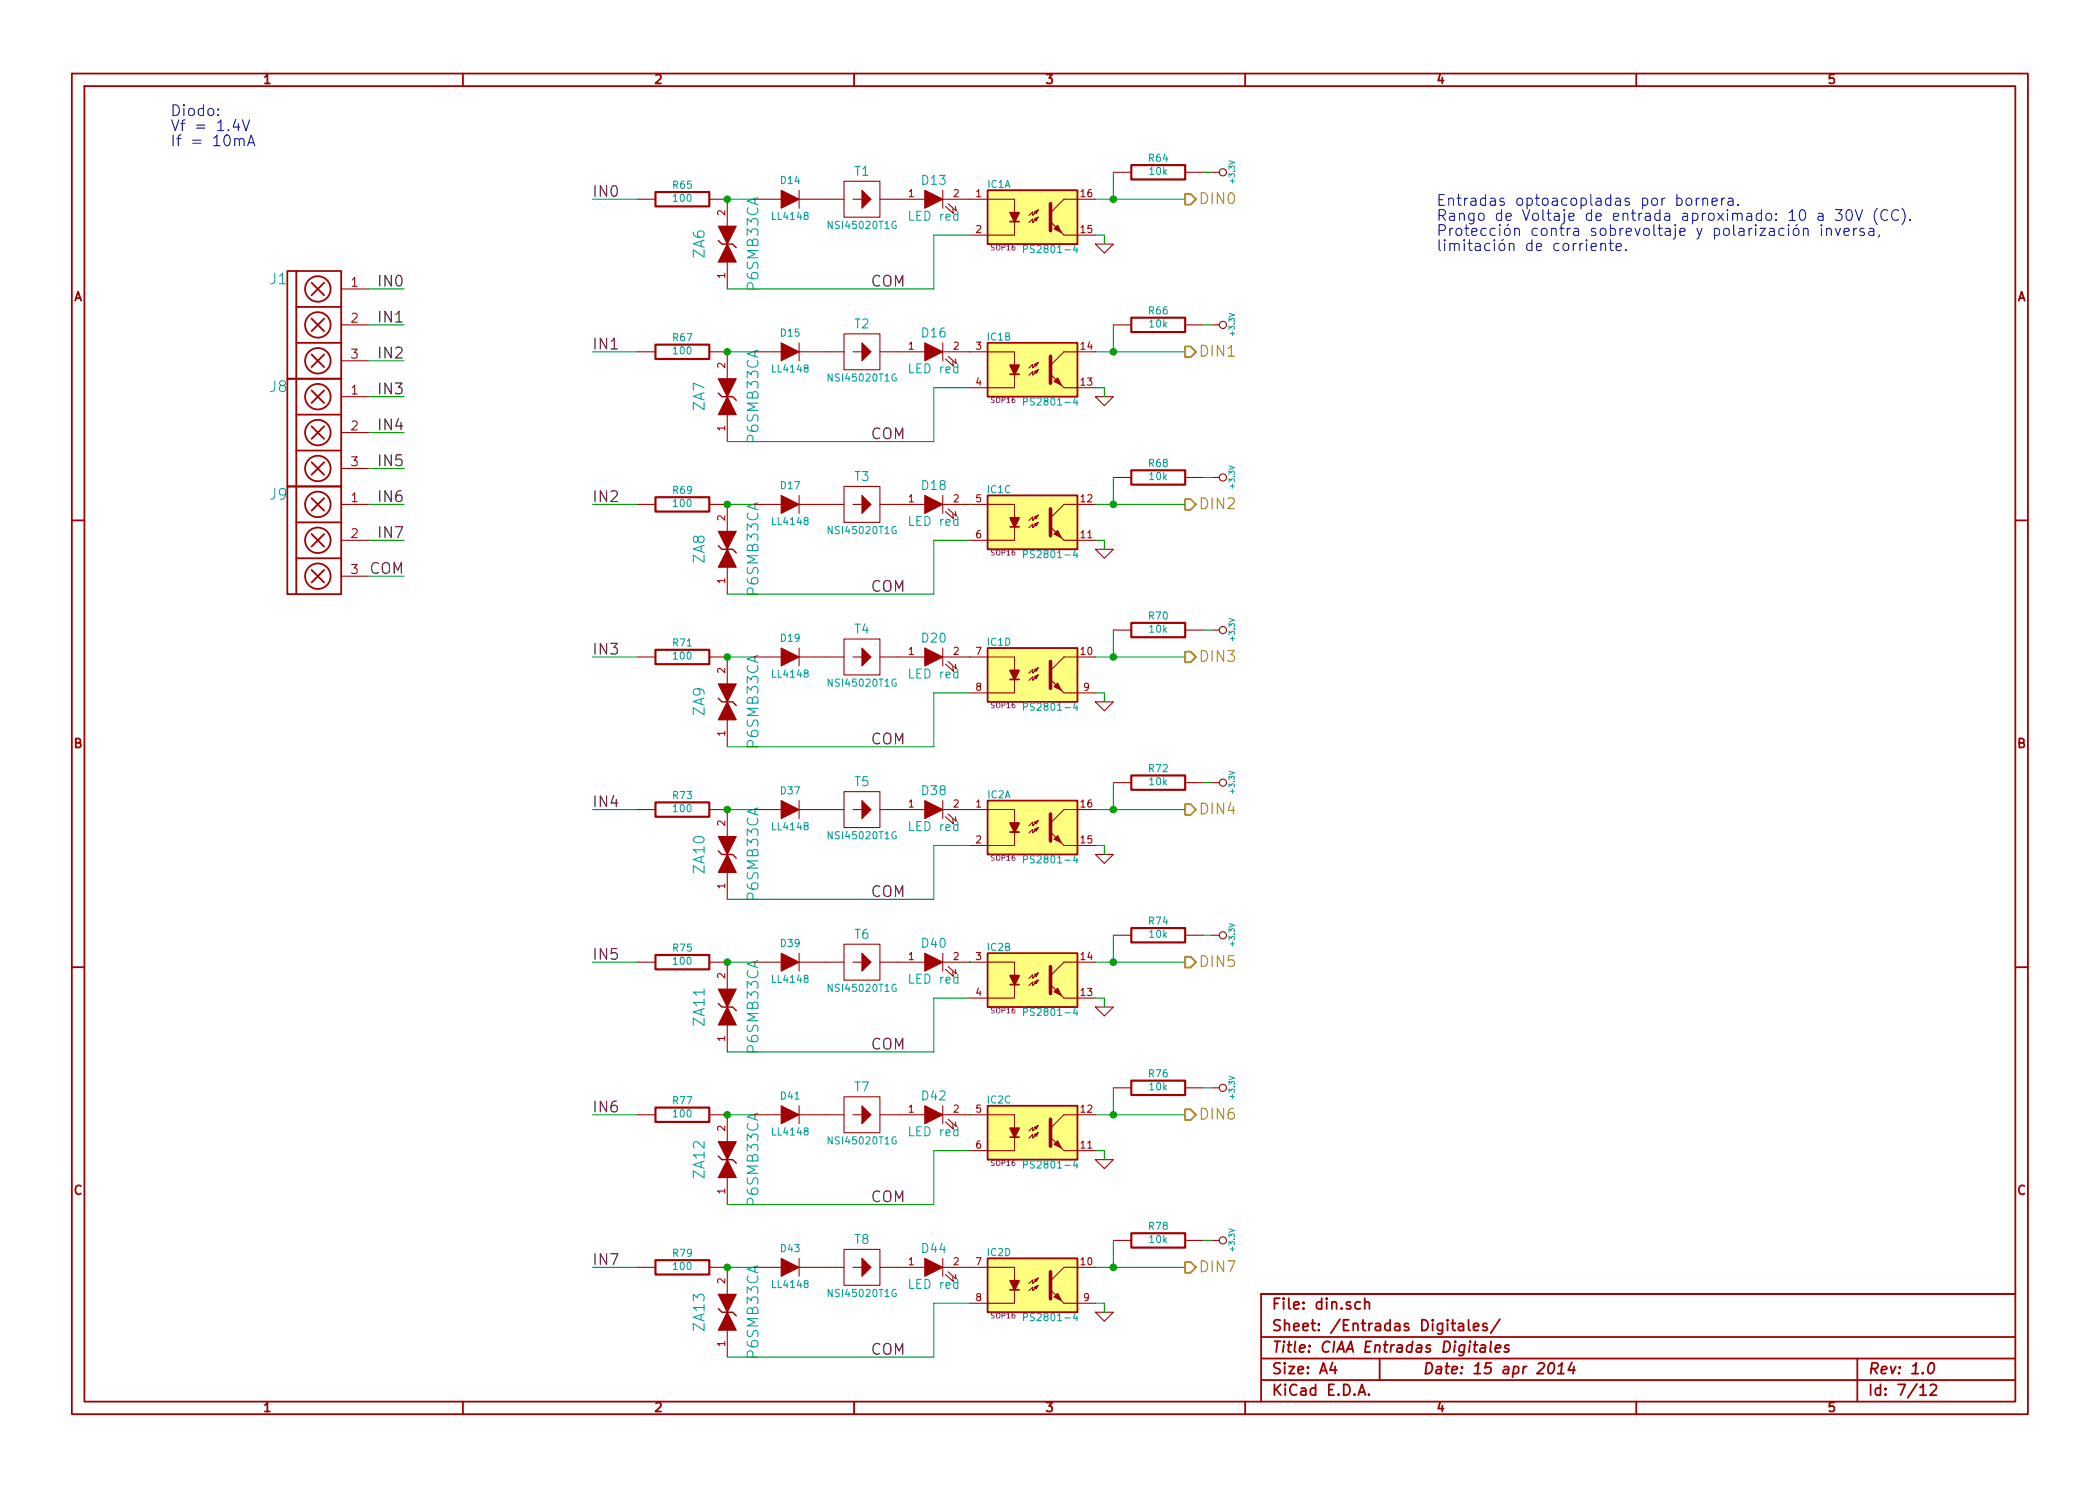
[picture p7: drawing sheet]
<svg xmlns="http://www.w3.org/2000/svg" width="297mm" height="210mm" viewBox="0 0 297 210" stroke-linecap="round" stroke-linejoin="round" font-family="sans-serif">
<g fill="none" stroke="#a00000" stroke-width=".25">
<path d="M10.2 10.4h276.6v189.7h-276.6zM11.9 12.2h273.2v186.1h-273.2zM65.5 10.4v1.8M120.8 10.4v1.8M176.1 10.4v1.8M231.4 10.4v1.8M40.6 38.3h7.7v15.3h-7.7zM41.9 38.3v45.8M44.1 40l1.7 1.8M45.8 40l-1.7 1.8M139.7 26.9h12.7v7.6h-12.7zM142.9 31.4h1.2"/>
<path d="M40.6 53.6h7.7v15.2h-7.7zM41.9 48.5h6.4M41.9 43.4h6.4M41.9 58.7h6.4M44.1 50.2l1.7 1.7M44.1 45.1l1.7 1.8M44.1 55.2l1.7 1.8M45.8 50.2l-1.7 1.7M45.8 45.1l-1.7 1.8M45.8 55.2l-1.7 1.8M139.7 48.5h12.7v7.6h-12.7zM142.9 53h1.2"/>
<path d="M10.2 73.6h1.7M40.6 68.8h7.7v15.3h-7.7zM41.9 63.7h6.4M41.9 79h6.4M41.9 73.9h6.4M44.1 65.4l1.7 1.8M44.1 60.3l1.7 1.8M44.1 75.6l1.7 1.7M44.1 70.5l1.7 1.8M45.8 65.4l-1.7 1.8M45.8 60.3l-1.7 1.8M45.8 75.6l-1.7 1.7"/>
<path d="M45.8 70.5l-1.7 1.8M139.7 70.1h12.7v7.6h-12.7zM142.9 74.5h1.2M285.1 73.6h1.7M44.1 80.6l1.7 1.8M45.8 80.6l-1.7 1.8M139.7 91.7h12.7v7.6h-12.7zM142.9 96.1h1.2M139.7 113.3h12.7v7.6h-12.7zM142.9 117.7h1.2M10.2 136.8h1.7M139.7 134.9h12.7v7.6h-12.7z"/>
<path d="M142.9 139.3h1.2M285.1 136.8h1.7M139.7 156.5h12.7v7.6h-12.7zM139.7 178h12.7v7.7h-12.7zM142.9 160.9h1.2M65.5 198.3v1.8M120.8 198.3v1.8M142.9 182.5h1.2M176.1 198.3v1.8M178.4 189.2h106.7M178.4 195.3h106.7M178.4 192.2h106.7"/>
<path d="M188.5 192.8l-.4 1h1M188.8 193.3v1.1M192.1 197.4l.5-1.5 .5 1.5M192.3 197h.7M192.4 184.3a.48 .48 0 0 0-.7 0v.6a.48 .48 0 0 0 .7 .2M193 184.3a.38 .38 0 0 1 .7 .1v.8M193 183.7v1.5M193.6 197.3h.1l-.1 .1-.1-.1h.1v.1M195.1 192.2v3.1M205.3 187.2h.6M205.5 186.7v1.4l.1 .1 .3 .1M206.3 187.3l.2-.1 .4 .1 .1 1"/>
<path d="M207 187.6l-.5 .1a.3 .3 0 0 0-.2 .3 .3 .3 0 0 0 .2 .3l.5-.1M207.7 186.7v1.4l.2 .2M208.4 187.8l.8-.2-.1-.3-.4-.1-.3 .3 .1 .7 .2 .1 .4-.1M208.4 190.3h.6M208.7 189.8l-.2 1.3 .1 .1 .3 .1M209.5 190.4l.2-.1 .4 .1v.1l-.1 .8M210.1 190.7h-.5a.35 .35 0 0 0-.2 .5l.1 .1 .5-.1M210.3 187.3l-.3-.1-.3 .3 .1 .2 .5 .1 .1 .2-.1 .2-.1 .1-.5-.1M210.9 189.8l-.1 1.3 .2 .2M211.5 190.8l.8-.1-.1-.3-.1-.1-.5 .1-.1 .7 .2 .2 .4-.1M212.1 186.7l-1.3 1.9M213.4 190.4l-.3-.1-.2 .1-.1 .2 .2 .2 .4 .1v.2l-.2 .2-.4-.1"/>
<path d="M219.2 193a.35 .35 0 0 1 .4-.2 .35 .35 0 0 1 .2 .3 .87 .87 0 0 1-.5 1.3l-.2-.1a1.14 1.14 0 0 1 .1-1.3zM220.3 194.4h.9M220.4 193.3l.6-.5-.2 1.6M222.4 192.8l-.6 1h1M222.6 193.3l-.1 1.1M231.4 198.3v1.8M262.7 192.2v6.1M271.6 196.3l.4-.4v1.5M271.6 197.4h.9M272.9 193a.35 .35 0 0 1 .4-.2 .35 .35 0 0 1 .3 .3 .87 .87 0 0 1-.6 1.3l-.2-.1a1.14 1.14 0 0 1 .1-1.3zM273 196l.3-.1h.3l.2 .1 .1 .3-.1 .2-.8 .9h.9M285.1 183.1h-106.7v15.2"/>
<circle cx="45" cy="40.9" r="1.8"/>
<circle cx="45" cy="46" r="1.8"/>
<circle cx="45" cy="51" r="1.8"/>
<circle cx="45" cy="56.1" r="1.8"/>
<circle cx="45" cy="66.3" r="1.8"/>
<circle cx="45" cy="61.2" r="1.8"/>
<circle cx="45" cy="76.4" r="1.8"/>
<circle cx="45" cy="71.4" r="1.8"/>
<circle cx="45" cy="81.5" r="1.8"/>
</g>
<g fill="#ffff80" stroke="#ffff80" stroke-width=".25">
<path d="M139.7 26.9h12.7v7.6h-12.7z"/>
<path d="M139.7 48.5h12.7v7.6h-12.7z"/>
<path d="M139.7 70.1h12.7v7.6h-12.7z"/>
<path d="M139.7 91.7h12.7v7.6h-12.7z"/>
<path d="M139.7 113.3h12.7v7.6h-12.7z"/>
<path d="M139.7 134.9h12.7v7.6h-12.7z"/>
<path d="M139.7 156.5h12.7v7.6h-12.7z"/>
<path d="M139.7 178h12.7v7.7h-12.7z"/>
</g>
<g fill="none" stroke="#a00000" stroke-width=".15">
<path d="M90.2 28.2h2.5M100.3 28.2h2.6v3.8M102.9 37.1v3.8M106.7 28.2h3.8M113 28.2h6.4M113 26.9v2.6M119.4 25.6h5.1v5.1h-5.1zM120.6 28.2h2.6zM124.5 28.2h6.3M133.3 28.2h10.2v1.9M133.3 26.9v2.6M133.7 29.2l1.2 1-.2-.6"/>
<path d="M134.1 28.8l1.2 1-.2-.6M143.5 31.4v1.9h-6.3M146.3 30l.5-.3-.2 .5zM146.8 29.7l-.7 .8v-.5l-.6 .5M146.8 30.7l-.2 .5-.3-.2 .5-.3-.7 .8v-.5l-.6 .5M150.5 33.3h4.4M154.9 34.5h2.6l-1.3 1.3zM154.9 28.2h-4.4l-1.9 1.9M157.5 24.4h2.5M167.6 24.4h2.6M171.4 24.4h1.1M48.3 46h3.8"/>
<path d="M48.3 40.9h3.8M48.3 51h3.8M48.3 56.1h3.8M90.2 49.8h2.5M100.3 49.8h2.6v3.8M102.9 58.7v3.8M106.7 49.8h3.8M113 48.5v2.5M113 49.8h6.4M119.4 47.2h5.1v5.1h-5.1zM120.6 49.8h2.6zM124.5 49.8h6.3"/>
<path d="M133.3 49.8h10.2v1.9M133.3 48.5v2.5M133.7 50.8l1.2 1-.2-.6M134.1 50.4l1.2 1-.2-.6M143.5 53v1.9h-6.3M146.3 51.6l.5-.3-.2 .5zM146.8 51.3l-.7 .8v-.5l-.6 .5M146.8 52.3l-.2 .5-.3-.2 .5-.3-.7 .8v-.5l-.6 .5M150.5 54.9h4.4M154.9 56.1h2.6l-1.3 1.3zM154.9 49.8h-4.4l-1.9 1.9M157.5 46h2.5"/>
<path d="M167.6 46h2.6M171.4 46h1.1M48.3 76.4h3.8M48.3 71.4h3.8M48.3 61.2h3.8M48.3 66.3h3.8M90.2 71.4h2.5M100.3 71.4h2.6v3.8M106.7 71.4h3.8M113 70.1v2.5M113 71.4h6.4M119.4 68.8h5.1v5.1h-5.1z"/>
<path d="M120.6 71.4h2.6zM124.5 71.4h6.3M133.3 71.4h10.2v1.9M133.3 70.1v2.5M133.7 72.4l1.2 1-.2-.6M134.1 72l1.2 1-.2-.6M143.5 74.5v1.9h-6.3M146.3 73.1l.5-.2-.2 .5zM146.8 72.9l-.7 .8v-.6l-.6 .6M146.8 73.9l-.2 .5-.3-.2 .5-.3-.7 .8v-.5l-.6 .5M150.5 76.4h4.4M154.9 77.7h2.6l-1.3 1.3z"/>
<path d="M154.9 71.4h-4.4l-1.9 1.9M157.5 67.6h2.5M167.6 67.6h2.6M171.4 67.6h1.1M48.3 81.5h3.8M90.2 93h2.5M100.3 93h2.6v3.8M102.9 80.3v3.8M106.7 93h3.8M113 91.7v2.5M113 93h6.4M119.4 90.4h5.1v5.1h-5.1z"/>
<path d="M120.6 93h2.6zM124.5 93h6.3M133.3 93h10.2v1.9M133.3 91.7v2.5M133.7 94l1.2 1-.2-.6M134.1 93.6l1.2 1-.2-.6M143.5 96.1v1.9h-6.3M146.3 94.7l.5-.2-.2 .5zM146.8 94.5l-.7 .7v-.5l-.6 .5M146.8 95.5l-.2 .5-.3-.2 .5-.3-.7 .8v-.5l-.6 .5M150.5 98h4.4M154.9 99.3h2.6l-1.3 1.3z"/>
<path d="M154.9 93h-4.4l-1.9 1.9M157.5 89.1h2.5M167.6 89.1h2.6M171.4 89.1h1.1M90.2 114.5h2.5M100.3 114.5h2.6v3.9M102.9 101.8v3.9M106.7 114.5h3.8M113 113.3v2.5M113 114.5h6.4M119.4 112h5.1v5.1h-5.1zM120.6 114.5h2.6z"/>
<path d="M124.5 114.5h6.3M133.3 114.5h10.2v2M133.3 113.3v2.5M133.7 115.6l1.2 1-.2-.7M134.1 115.2l1.2 1-.2-.6M143.5 117.7v1.9h-6.3M146.3 116.3l.5-.2-.2 .5zM146.8 116.1l-.7 .7v-.5l-.6 .5M146.8 117.1l-.2 .5-.3-.3 .5-.2-.7 .8v-.6l-.6 .6M150.5 119.6h4.4M154.9 114.5h-4.4l-1.9 2M157.5 110.7h2.5"/>
<path d="M167.6 110.7h2.6M171.4 110.7h1.1M90.2 136.1h2.5M100.3 136.1h2.6v3.8M102.9 123.4v3.8M106.7 136.1h3.8M113 134.9v2.5M113 136.1h6.4M119.4 133.6h5.1v5.1h-5.1zM120.6 136.1h2.6zM124.5 136.1h6.3M133.3 136.1h10.2v1.9"/>
<path d="M133.3 134.9v2.5M133.7 137.2l1.2 1-.2-.7M134.1 136.8l1.2 1-.2-.6M143.5 139.3v1.9h-6.3M146.3 137.9l.5-.2-.2 .5zM146.8 137.7l-.7 .7v-.5l-.6 .5M146.8 138.7l-.2 .5-.3-.3 .5-.2-.7 .7v-.5l-.6 .5M154.9 120.9h2.6l-1.3 1.3zM154.9 136.1h-4.4l-1.9 1.9M157.5 132.3h2.5M167.6 132.3h2.6M171.4 132.3h1.1"/>
<path d="M90.2 157.7h2.5M100.3 157.7h2.6v3.8M102.9 145v3.8M106.7 157.7h3.8M113 156.5v2.5M113 157.7h6.4M119.4 155.2h5.1v5.1h-5.1zM120.6 157.7h2.6zM124.5 157.7h6.3M133.3 157.7h10.2v1.9M133.3 156.5v2.5M133.7 158.7l1.2 1.1-.2-.7"/>
<path d="M134.1 158.4l1.2 1-.2-.7M146.3 159.5l.5-.2-.2 .5zM146.8 159.3l-.7 .7v-.5l-.6 .5M150.5 141.2h4.4M154.9 142.5h2.6l-1.3 1.3zM154.9 157.7h-4.4l-1.9 1.9M157.5 153.9h2.5M167.6 153.9h2.6M171.4 153.9h1.1M90.2 179.3h2.5M100.3 179.3h2.6v3.8M102.9 166.6v3.8"/>
<path d="M106.7 179.3h3.8M113 178v2.6M113 179.3h6.4M119.4 176.8h5.1v5.1h-5.1zM120.6 179.3h2.6zM124.5 179.3h6.3M133.3 179.3h10.2v1.9M133.3 178v2.6M134.1 180l1.2 1-.2-.7M143.5 160.9v1.9h-6.3M146.8 160.3l-.2 .5-.3-.3 .5-.2-.7 .7v-.5l-.6 .5M150.5 162.8h4.4"/>
<path d="M154.9 164.1h2.6l-1.3 1.2zM154.9 179.3h-4.4l-1.9 1.9M157.5 175.5h2.5M167.6 175.5h2.6M171.4 175.5h1.1M102.9 188.2v3.8M133.7 180.3l1.2 1.1-.2-.7M143.5 182.5v1.9h-6.3M146.3 181.1l.5-.3-.2 .6zM146.8 180.8l-.7 .8v-.5l-.6 .5M146.8 181.9l-.2 .5-.3-.3 .5-.2-.7 .7v-.5l-.6 .5M150.5 184.4h4.4"/>
<path d="M154.9 185.7h2.6l-1.3 1.2z"/>
<circle cx="173" cy="24.4" r=".51"/>
<circle cx="173" cy="46" r=".51"/>
<circle cx="173" cy="67.6" r=".51"/>
<circle cx="173" cy="89.1" r=".51"/>
<circle cx="173" cy="110.7" r=".51"/>
<circle cx="173" cy="132.3" r=".51"/>
<circle cx="173" cy="153.9" r=".51"/>
<circle cx="173" cy="175.5" r=".51"/>
</g>
<g fill="#a00000" stroke="#a00000" stroke-width=".15">
<path d="M148.6 31.4l1.9 1.9z"/>
<path d="M149.1 32.4l.5-.5 .5 1z"/>
<path d="M102.9 34.5l1.2 2.6h-2.5z"/>
<path d="M101.6 32h2.5l-1.2 2.5z"/>
<path d="M121.9 26.9l1.3 1.3-1.3 1.3z"/>
<path d="M130.8 26.9l2.5 1.3-2.5 1.3z"/>
<path d="M110.5 26.9l2.5 1.3-2.5 1.3z"/>
<path d="M148.6 53l1.9 1.9z"/>
<path d="M149.1 54l.5-.5 .5 1z"/>
<path d="M102.9 56.1l1.2 2.6h-2.5z"/>
<path d="M101.6 53.6h2.5l-1.2 2.5z"/>
<path d="M130.8 48.5l2.5 1.3-2.5 1.2z"/>
<path d="M110.5 48.5l2.5 1.3-2.5 1.2z"/>
<path d="M148.6 74.5l1.9 1.9z"/>
<path d="M149.1 75.6l.5-.5 .5 1z"/>
<path d="M102.9 77.7l1.2 2.6h-2.5z"/>
<path d="M101.6 75.2h2.5l-1.2 2.5z"/>
<path d="M130.8 70.1l2.5 1.3-2.5 1.2z"/>
<path d="M110.5 70.1l2.5 1.3-2.5 1.2z"/>
<path d="M148.6 96.1l1.9 1.9z"/>
<path d="M149.1 97.1l.5-.5 .5 1.1z"/>
<path d="M102.9 99.3l1.2 2.5h-2.5z"/>
<path d="M101.6 96.8h2.5l-1.2 2.5z"/>
<path d="M130.8 91.7l2.5 1.3-2.5 1.2z"/>
<path d="M110.5 91.7l2.5 1.3-2.5 1.2z"/>
<path d="M148.6 117.7l1.9 1.9z"/>
<path d="M149.1 118.7l.5-.5 .5 1z"/>
<path d="M102.9 120.9l1.2 2.5h-2.5z"/>
<path d="M101.6 118.4h2.5l-1.2 2.5z"/>
<path d="M130.8 113.3l2.5 1.2-2.5 1.3z"/>
<path d="M110.5 113.3l2.5 1.2-2.5 1.3z"/>
<path d="M148.6 139.3l1.9 1.9z"/>
<path d="M149.1 140.3l.5-.5 .5 1z"/>
<path d="M102.9 142.5l1.2 2.5h-2.5z"/>
<path d="M101.6 139.9h2.5l-1.2 2.6z"/>
<path d="M130.8 134.9l2.5 1.2-2.5 1.3z"/>
<path d="M110.5 134.9l2.5 1.2-2.5 1.3z"/>
<path d="M148.6 160.9l1.9 1.9z"/>
<path d="M149.1 161.9l.5-.5 .5 1z"/>
<path d="M102.9 164.1l1.2 2.5h-2.5z"/>
<path d="M101.6 161.5h2.5l-1.2 2.6z"/>
<path d="M130.8 156.5l2.5 1.2-2.5 1.3z"/>
<path d="M110.5 156.5l2.5 1.2-2.5 1.3z"/>
<path d="M148.6 182.5l1.9 1.9z"/>
<path d="M149.1 183.5l.5-.5 .5 1z"/>
<path d="M102.9 185.7l1.2 2.5h-2.5z"/>
<path d="M101.6 183.1h2.5l-1.2 2.6z"/>
<path d="M130.8 178l2.5 1.3-2.5 1.3z"/>
<path d="M110.5 178l2.5 1.3-2.5 1.3z"/>
<path d="M121.9 48.5l1.3 1.3-1.3 1.2z"/>
<path d="M121.9 70.1l1.3 1.3-1.3 1.2z"/>
<path d="M121.9 91.7l1.3 1.3-1.3 1.2z"/>
<path d="M121.9 113.3l1.3 1.2-1.3 1.3z"/>
<path d="M121.9 134.9l1.3 1.2-1.3 1.3z"/>
<path d="M121.9 156.5l1.3 1.2-1.3 1.3z"/>
<path d="M121.9 178l1.3 1.3-1.3 1.3z"/>
</g>
<path d="M148.6 28.8v3.8M148.6 50.4v3.8M148.6 72v3.8M148.6 93.6v3.8M148.6 115.2v3.8M148.6 136.8v3.8M148.6 158.4v3.8M148.6 180v3.8" fill="none" stroke="#a00000" stroke-width=".51"/>
<g fill="#a00000" stroke="#a00000" stroke-width=".25">
<path d="M142.9 30.1h1.2l-.6 1.3z"/>
<path d="M142.9 51.7h1.2l-.6 1.3z"/>
<path d="M142.9 73.3h1.2l-.6 1.2z"/>
<path d="M142.9 94.9h1.2l-.6 1.2z"/>
<path d="M142.9 116.5h1.2l-.6 1.2z"/>
<path d="M142.9 138h1.2l-.6 1.3z"/>
<path d="M142.9 159.6h1.2l-.6 1.3z"/>
<path d="M142.9 181.2h1.2l-.6 1.3z"/>
</g>
<g fill="none" stroke="#00a0a0" stroke-width=".15">
<path d="M144.8 35.2h.5v-.1v-.3l-.5-.1v1M152.1 34.7l-.3 .7h.7M152.3 35.1v.6M144.8 56.8h.5v-.1v-.3l-.5-.1v1M152.1 56.3l-.3 .7h.7M152.3 56.7v.6M144.8 78.4h.5v-.1v-.4h-.5v1M152.1 77.8l-.3 .8h.7M152.3 78.3v.6M152.1 99.4l-.3 .8h.7M152.3 99.8v.7M144.8 100h.5v-.2v-.3h-.5v1"/>
<path d="M144.8 121.6h.5v-.2v-.3h-.5v1M152.1 121l-.3 .8h.7M152.3 121.4v.7M144.8 143.2l.5-.1v-.1v-.3h-.5v1M152.1 142.6l-.3 .8h.7M152.3 143v.7M144.8 164.8l.5-.1v-.1v-.3h-.5v1M152.1 164.2l-.3 .7h.7M152.3 164.6v.7M144.8 186.4l.5-.1v-.1v-.3l-.5-.1v1.1M152.1 185.8l-.3 .7h.7M152.3 186.2v.7"/>
</g>
<g fill="none" stroke="#a00000" stroke-width=".3">
<path d="M92.7 27.2h7.6v2h-7.6zM160 23.4h7.6v2h-7.6zM92.7 48.8h7.6v2h-7.6zM160 45h7.6v2h-7.6zM92.7 70.4h7.6v2h-7.6zM160 66.5h7.6v2.1h-7.6zM92.7 91.9h7.6v2.1h-7.6zM160 88.1h7.6v2.1h-7.6zM92.7 113.5h7.6v2.1h-7.6zM160 109.7h7.6v2.1h-7.6zM92.7 135.1h7.6v2.1h-7.6zM160 131.3h7.6v2h-7.6z"/>
<path d="M92.7 156.7h7.6v2h-7.6zM160 152.9h7.6v2h-7.6zM92.7 178.3h7.6v2h-7.6zM160 174.5h7.6v2h-7.6z"/>
</g>
<g fill="none" stroke="#00f" stroke-width=".15">
<path d="M30.9 16.2v.1v.1l-.1-.1 .1-.1v.2M30.9 15.4v.1v.1l-.1-.1 .1-.1v.2M33.4 16.9l-.4 1.1h.9M33.7 17.5v1M33.9 19.8a.35 .35 0 0 1 .3-.2 .35 .35 0 0 1 .3 .2v.8M34.3 17l.5 1.5 .5-1.5M35 20.6l.5-1.5 .5 1.5M35.2 20.2h.7M225.1 34.9l.7-.1-.1-.3-.4-.1-.2 .3v.7l.2 .1 .4-.1M226.4 34.6a.38 .38 0 0 1 .7 .1v.8M226.4 34.4v1.1M227.8 33.9v1.3l.1 .2 .3 .1"/>
<path d="M228.6 34.9l.7-.1v-.3l-.5-.1-.2 .3 .1 .7 .1 .1 .5-.1M230 35.3v.1v.1l-.1-.1 .1-.1v.2M238.6 28.2a.42 .42 0 0 1 .4-.2 .42 .42 0 0 1 .3 .3v.5a.43 .43 0 0 1-.4 .3 .43 .43 0 0 1-.4-.3zM239.9 28v1.1M240.4 28l-.3 .1-.2 .2M240.9 28.2a.38 .38 0 0 1 .6 .1v.8M240.9 28v1.1M242.2 28.5l.7-.1-.1-.3-.4-.1-.2 .3v.7l.2 .1 .4-.1M243.5 28v1.1M244 28l-.3 .1-.2 .2M244.5 28.1l.1-.1 .5 .1v1M245.1 28.4l-.5 .1a.3 .3 0 0 0-.2 .3 .3 .3 0 0 0 .2 .3l.5-.1"/>
<path d="M245.8 28.9l.1 .1-.1 .1v-.1v-.1v.2M253.7 32.5a.42 .42 0 0 1 .4-.2 .42 .42 0 0 1 .4 .3v.4a.43 .43 0 0 1-.4 .3 .43 .43 0 0 1-.5-.3zM255.1 32.5a.38 .38 0 0 1 .7 0v.8M255.1 32.3v1M257.2 30.2h.2h.4l.1 1M257.6 32.3v1M257.9 30.6h-.5a.3 .3 0 0 0-.3 .3 .3 .3 0 0 0 .3 .3l.5-.1M258.4 32.5a.38 .38 0 0 1 .6 0v.8M258.4 32.3v1M259.6 29.7h1l-.6 .5a.42 .42 0 0 1 .6 .4v.3l-.2 .2-.6 .1-.2-.1M259.6 32.3l.4 1 .3-1M260.8 32.8l.8-.1-.1-.3-.4-.1-.3 .2 .1 .7 .2 .1 .4-.1"/>
<path d="M261.3 29.8a.36 .36 0 0 1 .3-.1 .36 .36 0 0 1 .3 .3 .77 .77 0 0 1-.4 1.2l-.2-.1a1.13 1.13 0 0 1 0-1.3zM262.2 32.3v1M262.4 29.7l.5 1.5 .5-1.5M262.6 32.3l-.2 .1-.2 .2M263.7 32.4l-.4-.1-.2 .2v.2l.6 .2v.1v.2l-.2 .1-.4-.1M264.4 32.4l.1-.1 .5 .1v.9M265 32.7h-.5a.3 .3 0 0 0-.2 .3 .3 .3 0 0 0 .2 .3l.5-.1M265.5 29.5a1.75 1.75 0 0 0 0 2.3M265.8 33.2l-.1 .3M267 29.8a.63 .63 0 0 0-.8 0 .63 .63 0 0 0-.2 .8 .6 .6 0 0 0 .4 .5 .6 .6 0 0 0 .6 0M268.5 29.8a.63 .63 0 0 0-.7 0 .63 .63 0 0 0-.2 .8 .6 .6 0 0 0 .3 .5 .6 .6 0 0 0 .6 0M269 29.5a1.75 1.75 0 0 1 0 2.3"/>
<path d="M270.2 31.1h.1l-.1 .1-.1-.1h.1v.1"/>
</g>
<g fill="none" stroke="#00a000" stroke-width=".15">
<path d="M83.8 28.2h6.4M102.9 28.2h3.8M137.2 28.2h.1M137.2 33.3h-5.1v7.6h-29.2M154.9 33.3h1.3v1.2M154.9 28.2h12.7M157.5 24.4v3.8M170.2 24.4h1.2M52.1 40.9h5M52.1 46h5M52.1 51h5M52.1 56.1h5"/>
<path d="M83.8 49.8h6.4M102.9 49.8h3.8M137.2 49.8h.1M137.2 54.9h-5.1v7.6h-29.2M154.9 54.9h1.3v1.2M154.9 49.8h12.7M157.5 46v3.8M170.2 46h1.2M52.1 76.4h5M52.1 71.4h5M52.1 61.2h5M52.1 66.3h5"/>
<path d="M83.8 71.4h6.4M102.9 71.4h3.8M137.2 71.4h.1M137.2 76.4h-5.1v7.7h-29.2M154.9 76.4h1.3v1.3M154.9 71.4h12.7M157.5 67.6v3.8M170.2 67.6h1.2M52.1 81.5h5M83.8 93h6.4M102.9 93h3.8M137.2 93h.1"/>
<path d="M137.2 98h-5.1v7.7h-29.2M154.9 98h1.3v1.3M154.9 93h12.7M157.5 89.1v3.9M170.2 89.1h1.2M83.8 114.5h6.4M102.9 114.5h3.8M137.2 114.5h.1M137.2 119.6h-5.1v7.6h-29.2M154.9 119.6h1.3v1.3M154.9 114.5h12.7M157.5 110.7v3.8"/>
<path d="M170.2 110.7h1.2M83.8 136.1h6.4M102.9 136.1h3.8M137.2 136.1h.1M154.9 136.1h12.7M157.5 132.3v3.8M170.2 132.3h1.2M83.8 157.7h6.4M102.9 157.7h3.8M137.2 157.7h.1M137.2 141.2h-5.1v7.6h-29.2M154.9 141.2h1.3v1.3"/>
<path d="M154.9 157.7h12.7M157.5 153.9v3.8M170.2 153.9h1.2M83.8 179.3h6.4M102.9 179.3h3.8M137.2 179.3h.1M137.2 162.8h-5.1v7.6h-29.2M154.9 162.8h1.3v1.3M154.9 179.3h12.7M157.5 175.5v3.8M170.2 175.5h1.2M137.2 184.4h-5.1v7.6h-29.2"/>
<path d="M154.9 184.4h1.3v1.3"/>
</g>
<g fill="#00a000" stroke="#00a000" stroke-width=".25">
<circle cx="157.5" cy="28.2" r=".41"/>
<circle cx="102.9" cy="28.2" r=".41"/>
<circle cx="157.5" cy="49.8" r=".41"/>
<circle cx="157.5" cy="71.4" r=".41"/>
<circle cx="157.5" cy="93" r=".41"/>
<circle cx="157.5" cy="114.5" r=".41"/>
<circle cx="157.5" cy="136.1" r=".41"/>
<circle cx="157.5" cy="157.7" r=".41"/>
<circle cx="157.5" cy="179.3" r=".41"/>
<circle cx="102.9" cy="49.8" r=".41"/>
<circle cx="102.9" cy="71.4" r=".41"/>
<circle cx="102.9" cy="93" r=".41"/>
<circle cx="102.9" cy="114.5" r=".41"/>
<circle cx="102.9" cy="136.1" r=".41"/>
<circle cx="102.9" cy="157.7" r=".41"/>
<circle cx="102.9" cy="179.3" r=".41"/>
</g>
<path d="M167.6 27.4h.8l.8 .8-.8 .8h-.8zM167.6 49h.8l.8 .8-.8 .7h-.8zM167.6 70.6h.8l.8 .8-.8 .7h-.8zM167.6 92.2h.8l.8 .8-.8 .7h-.8zM167.6 113.8h.8l.8 .7-.8 .8h-.8zM167.6 135.4h.8l.8 .7-.8 .8h-.8zM167.6 157h.8l.8 .7-.8 .8h-.8zM167.6 178.6h.8l.8 .7-.8 .8h-.8z" fill="none" stroke="#808000" stroke-width=".25"/>
<path d="M101.6 34l.5 .5h1.5l.5 .5M101.6 55.6l.5 .5h1.5l.5 .5M101.6 77.2l.5 .5h1.5l.5 .5M101.6 98.8l.5 .5h1.5l.5 .5M101.6 120.4l.5 .5h1.5l.5 .5M101.6 142l.5 .5h1.5l.5 .5M101.6 163.6l.5 .5h1.5l.5 .5M101.6 185.2l.5 .5h1.5l.5 .5" fill="none" stroke="#a00000" stroke-width=".2"/>
<g font-size="2.1" fill="#00f">
<text x="24.1" y="16.5">Diodo:</text>
<text x="24.1" y="18.6">Vf = 1.4V</text>
<text x="24.1" y="20.8">If = 10mA</text>
<text x="203.2" y="29.2">Entradas optoacopladas por bornera.</text>
<text x="203.2" y="31.3">Rango de Voltaje de entrada aproximado: 10 a 30V (CC).</text>
<text x="203.2" y="33.5">Protección contra sobrevoltaje y polarización inversa,</text>
<text x="203.2" y="35.6">limitación de corriente.</text>
</g>
<g font-size="2.1">
<text x="83.8" y="27.9">IN0</text>
<text x="53.8" y="40.6">IN0</text>
<text x="123.2" y="40.6">COM</text>
<text x="53.8" y="45.7">IN1</text>
<text x="53.8" y="50.8">IN2</text>
<text x="83.8" y="49.5">IN1</text>
<text x="53.8" y="55.9">IN3</text>
<text x="53.8" y="61">IN4</text>
<text x="123.2" y="62.2">COM</text>
<text x="53.8" y="66">IN5</text>
<text x="53.8" y="71.1">IN6</text>
<text x="83.8" y="71.1">IN2</text>
<text x="53.8" y="76.2">IN7</text>
<text x="52.2" y="81.3">COM</text>
<text x="123.2" y="83.8">COM</text>
<text x="83.8" y="92.7">IN3</text>
<text x="123.2" y="105.4">COM</text>
<text x="83.8" y="114.3">IN4</text>
<text x="123.2" y="127">COM</text>
<text x="83.8" y="135.9">IN5</text>
<text x="123.2" y="148.6">COM</text>
<text x="83.8" y="157.5">IN6</text>
<text x="123.2" y="170.2">COM</text>
<text x="83.8" y="179.1">IN7</text>
<text x="123.2" y="191.8">COM</text>
</g>
<g font-size="2.1" fill="#808000">
<text x="169.6" y="29">DIN0</text>
<text x="169.6" y="50.5">DIN1</text>
<text x="169.6" y="72.1">DIN2</text>
<text x="169.6" y="93.7">DIN3</text>
<text x="169.6" y="115.3">DIN4</text>
<text x="169.6" y="136.9">DIN5</text>
<text x="169.6" y="158.5">DIN6</text>
<text x="169.6" y="180.1">DIN7</text>
</g>
<g font-size="2.1" fill="#00a0a0">
<text x="38.2" y="40.3">J1</text>
<text x="99.7" y="36.5" transform="rotate(-90 99.7 36.5)">ZA6</text>
<text x="107.4" y="40.9" transform="rotate(-90 107.4 40.9)">P6SMB33CA</text>
<text x="38.2" y="55.5">J8</text>
<text x="99.7" y="58.1" transform="rotate(-90 99.7 58.1)">ZA7</text>
<text x="107.4" y="62.5" transform="rotate(-90 107.4 62.5)">P6SMB33CA</text>
<text x="38.2" y="70.8">J9</text>
<text x="99.7" y="79.7" transform="rotate(-90 99.7 79.7)">ZA8</text>
<text x="107.4" y="84.1" transform="rotate(-90 107.4 84.1)">P6SMB33CA</text>
<text x="99.7" y="101.3" transform="rotate(-90 99.7 101.3)">ZA9</text>
<text x="107.4" y="105.7" transform="rotate(-90 107.4 105.7)">P6SMB33CA</text>
<text x="99.7" y="123.5" transform="rotate(-90 99.7 123.5)">ZA10</text>
<text x="107.4" y="127.2" transform="rotate(-90 107.4 127.2)">P6SMB33CA</text>
<text x="99.7" y="145.1" transform="rotate(-90 99.7 145.1)">ZA11</text>
<text x="107.4" y="148.8" transform="rotate(-90 107.4 148.8)">P6SMB33CA</text>
<text x="99.7" y="166.7" transform="rotate(-90 99.7 166.7)">ZA12</text>
<text x="107.4" y="170.4" transform="rotate(-90 107.4 170.4)">P6SMB33CA</text>
<text x="99.7" y="188.3" transform="rotate(-90 99.7 188.3)">ZA13</text>
<text x="107.4" y="192" transform="rotate(-90 107.4 192)">P6SMB33CA</text>
</g>
<g font-size="2.1" fill="#a00000">
<text x="179.9" y="185.4">File: din.sch</text>
<text x="179.9" y="191.5">Title: CIAA Entradas Digitales</text>
<text x="179.9" y="188.4">Sheet: /Entradas Digitales/</text>
<text x="179.9" y="197.6">KiCad E.D.A.</text>
<text x="179.9" y="194.5">Size: A4</text>
<text x="201.2" y="194.5">Date: 15 apr 2014</text>
<text x="264.2" y="194.5">Rev: 1.0</text>
<text x="264.2" y="197.6">Id: 7/12</text>
</g>
<g font-size="1.8" fill="#a00000">
<text x="37.3" y="11.9">1</text>
<text x="92.7" y="11.9">2</text>
<text x="148" y="11.9">3</text>
<text x="203.3" y="11.9">4</text>
<text x="258.6" y="11.9">5</text>
<text x="49.7" y="40.6">1</text>
<text x="10.4" y="42.7">A</text>
<text x="49.7" y="45.7">2</text>
<text x="285.3" y="42.7">A</text>
<text x="49.7" y="50.8">3</text>
<text x="49.7" y="55.9">1</text>
<text x="49.7" y="61">2</text>
<text x="49.7" y="66">3</text>
<text x="49.7" y="71.1">1</text>
<text x="49.7" y="76.2">2</text>
<text x="49.7" y="81.3">3</text>
<text x="10.4" y="105.9">B</text>
<text x="285.3" y="105.9">B</text>
<text x="10.4" y="169.1">C</text>
<text x="285.3" y="169.1">C</text>
<text x="37.3" y="199.8">1</text>
<text x="92.7" y="199.8">2</text>
<text x="148" y="199.8">3</text>
<text x="203.3" y="199.8">4</text>
<text x="258.6" y="199.8">5</text>
</g>
<g font-size="1.8" fill="#00a0a0">
<text x="120.9" y="24.9">T1</text>
<text x="130.5" y="26.2">D13</text>
<text x="128.7" y="31.3">LED red</text>
<text x="120.9" y="46.5">T2</text>
<text x="130.5" y="47.8">D16</text>
<text x="128.7" y="52.9">LED red</text>
<text x="120.9" y="68.1">T3</text>
<text x="130.5" y="69.4">D18</text>
<text x="128.7" y="74.5">LED red</text>
<text x="120.9" y="89.7">T4</text>
<text x="130.5" y="91">D20</text>
<text x="128.7" y="96.1">LED red</text>
<text x="120.9" y="111.3">T5</text>
<text x="130.5" y="112.6">D38</text>
<text x="128.7" y="117.6">LED red</text>
<text x="120.9" y="132.9">T6</text>
<text x="130.5" y="134.2">D40</text>
<text x="128.7" y="139.2">LED red</text>
<text x="120.9" y="154.5">T7</text>
<text x="130.5" y="155.7">D42</text>
<text x="128.7" y="160.8">LED red</text>
<text x="120.9" y="176.1">T8</text>
<text x="130.5" y="177.3">D44</text>
<text x="128.7" y="182.4">LED red</text>
</g>
<g font-size="1.4" fill="#00a0a0">
<text x="162.5" y="22.9">R64</text>
<text x="95.2" y="26.7">R65</text>
<text x="95.3" y="28.6">100</text>
<text x="110.5" y="26.1">D14</text>
<text x="139.7" y="26.6">IC1A</text>
<text x="162.6" y="24.8">10k</text>
<text x="109.3" y="31.2">LL4148</text>
<text x="117.4" y="32.4">NSI45020T1G</text>
<text x="145.4" y="35.8">PS2801-4</text>
<text x="110.5" y="47.7">D15</text>
<text x="162.5" y="44.5">R66</text>
<text x="162.6" y="46.4">10k</text>
<text x="95.2" y="48.3">R67</text>
<text x="95.3" y="50.2">100</text>
<text x="109.3" y="52.8">LL4148</text>
<text x="139.7" y="48.2">IC1B</text>
<text x="117.4" y="54">NSI45020T1G</text>
<text x="145.4" y="57.4">PS2801-4</text>
<text x="95.2" y="69.9">R69</text>
<text x="95.3" y="71.8">100</text>
<text x="110.5" y="69.3">D17</text>
<text x="139.7" y="69.8">IC1C</text>
<text x="162.5" y="66.1">R68</text>
<text x="162.6" y="68">10k</text>
<text x="109.3" y="74.3">LL4148</text>
<text x="117.4" y="75.6">NSI45020T1G</text>
<text x="145.4" y="79">PS2801-4</text>
<text x="162.5" y="87.7">R70</text>
<text x="162.6" y="89.6">10k</text>
<text x="95.2" y="91.5">R71</text>
<text x="95.3" y="93.4">100</text>
<text x="109.3" y="95.9">LL4148</text>
<text x="110.5" y="90.9">D19</text>
<text x="139.7" y="91.4">IC1D</text>
<text x="117.4" y="97.2">NSI45020T1G</text>
<text x="145.4" y="100.6">PS2801-4</text>
<text x="95.2" y="113.1">R73</text>
<text x="110.5" y="112.4">D37</text>
<text x="139.7" y="113">IC2A</text>
<text x="162.5" y="109.3">R72</text>
<text x="162.6" y="111.1">10k</text>
<text x="95.3" y="115">100</text>
<text x="109.3" y="117.5">LL4148</text>
<text x="117.4" y="118.8">NSI45020T1G</text>
<text x="145.4" y="122.2">PS2801-4</text>
<text x="162.5" y="130.9">R74</text>
<text x="95.2" y="134.7">R75</text>
<text x="95.3" y="136.5">100</text>
<text x="110.5" y="134">D39</text>
<text x="139.7" y="134.6">IC2B</text>
<text x="162.6" y="132.7">10k</text>
<text x="109.3" y="139.1">LL4148</text>
<text x="117.4" y="140.4">NSI45020T1G</text>
<text x="145.4" y="143.8">PS2801-4</text>
<text x="110.5" y="155.6">D41</text>
<text x="162.5" y="152.5">R76</text>
<text x="162.6" y="154.3">10k</text>
<text x="95.2" y="156.3">R77</text>
<text x="95.3" y="158.1">100</text>
<text x="109.3" y="160.7">LL4148</text>
<text x="117.4" y="162">NSI45020T1G</text>
<text x="139.7" y="156.2">IC2C</text>
<text x="145.4" y="165.4">PS2801-4</text>
<text x="95.2" y="177.9">R79</text>
<text x="95.3" y="179.7">100</text>
<text x="110.5" y="177.2">D43</text>
<text x="139.7" y="177.8">IC2D</text>
<text x="162.5" y="174.1">R78</text>
<text x="162.6" y="175.9">10k</text>
<text x="109.3" y="182.3">LL4148</text>
<text x="117.4" y="183.6">NSI45020T1G</text>
<text x="145.4" y="187">PS2801-4</text>
</g>
<g font-size="1.4" fill="#a00000">
<text x="128.5" y="27.9">1</text>
<text x="134.9" y="27.9">2</text>
<text x="138" y="27.9">1</text>
<text x="152.9" y="27.9">16</text>
<text x="102.6" y="30.5" transform="rotate(-90 102.6 30.5)">2</text>
<text x="138" y="33">2</text>
<text x="152.9" y="33">15</text>
<text x="102.6" y="39.4" transform="rotate(-90 102.6 39.4)">1</text>
<text x="102.6" y="52.1" transform="rotate(-90 102.6 52.1)">2</text>
<text x="128.5" y="49.5">1</text>
<text x="134.9" y="49.5">2</text>
<text x="138" y="49.5">3</text>
<text x="152.9" y="49.5">14</text>
<text x="138" y="54.6">4</text>
<text x="152.9" y="54.6">13</text>
<text x="102.6" y="61" transform="rotate(-90 102.6 61)">1</text>
<text x="128.5" y="71.1">1</text>
<text x="134.9" y="71.1">2</text>
<text x="138" y="71.1">5</text>
<text x="152.9" y="71.1">12</text>
<text x="102.6" y="73.7" transform="rotate(-90 102.6 73.7)">2</text>
<text x="138" y="76.2">6</text>
<text x="152.9" y="76.2">11</text>
<text x="102.6" y="82.5" transform="rotate(-90 102.6 82.5)">1</text>
<text x="102.6" y="95.2" transform="rotate(-90 102.6 95.2)">2</text>
<text x="128.5" y="92.7">1</text>
<text x="134.9" y="92.7">2</text>
<text x="138" y="92.7">7</text>
<text x="152.9" y="92.7">10</text>
<text x="138" y="97.8">8</text>
<text x="153.3" y="97.8">9</text>
<text x="102.6" y="104.1" transform="rotate(-90 102.6 104.1)">1</text>
<text x="102.6" y="116.8" transform="rotate(-90 102.6 116.8)">2</text>
<text x="128.5" y="114.3">1</text>
<text x="134.9" y="114.3">2</text>
<text x="138" y="114.3">1</text>
<text x="138" y="119.4">2</text>
<text x="152.9" y="119.4">15</text>
<text x="152.9" y="114.3">16</text>
<text x="102.6" y="125.7" transform="rotate(-90 102.6 125.7)">1</text>
<text x="128.5" y="135.9">1</text>
<text x="134.9" y="135.9">2</text>
<text x="138" y="135.9">3</text>
<text x="152.9" y="135.9">14</text>
<text x="102.6" y="138.4" transform="rotate(-90 102.6 138.4)">2</text>
<text x="138" y="141">4</text>
<text x="152.9" y="141">13</text>
<text x="102.6" y="147.3" transform="rotate(-90 102.6 147.3)">1</text>
<text x="102.6" y="160" transform="rotate(-90 102.6 160)">2</text>
<text x="128.5" y="157.5">1</text>
<text x="134.9" y="157.5">2</text>
<text x="138" y="157.5">5</text>
<text x="152.9" y="157.5">12</text>
<text x="138" y="162.6">6</text>
<text x="152.9" y="162.6">11</text>
<text x="102.6" y="168.9" transform="rotate(-90 102.6 168.9)">1</text>
<text x="128.5" y="179.1">1</text>
<text x="134.9" y="179.1">2</text>
<text x="138" y="179.1">7</text>
<text x="152.9" y="179.1">10</text>
<text x="102.6" y="181.6" transform="rotate(-90 102.6 181.6)">2</text>
<text x="138" y="184.1">8</text>
<text x="153.3" y="184.1">9</text>
<text x="102.6" y="190.5" transform="rotate(-90 102.6 190.5)">1</text>
</g>
<g font-size="1.1" fill="#00a0a0">
<text x="174.7" y="25.8" transform="rotate(-90 174.7 25.8)">+3.3V</text>
<text x="174.7" y="47.4" transform="rotate(-90 174.7 47.4)">+3.3V</text>
<text x="174.7" y="69" transform="rotate(-90 174.7 69)">+3.3V</text>
<text x="174.7" y="90.5" transform="rotate(-90 174.7 90.5)">+3.3V</text>
<text x="174.7" y="112.1" transform="rotate(-90 174.7 112.1)">+3.3V</text>
<text x="174.7" y="133.7" transform="rotate(-90 174.7 133.7)">+3.3V</text>
<text x="174.7" y="155.3" transform="rotate(-90 174.7 155.3)">+3.3V</text>
<text x="174.7" y="176.9" transform="rotate(-90 174.7 176.9)">+3.3V</text>
</g>
<g font-size="1" fill="#a000a0">
<text x="140.2" y="35.5">SOP16</text>
<text x="140.2" y="57">SOP16</text>
<text x="140.2" y="78.6">SOP16</text>
<text x="140.2" y="100.2">SOP16</text>
<text x="140.2" y="121.8">SOP16</text>
<text x="140.2" y="143.4">SOP16</text>
<text x="140.2" y="165">SOP16</text>
<text x="140.2" y="186.6">SOP16</text>
</g>
</svg>
